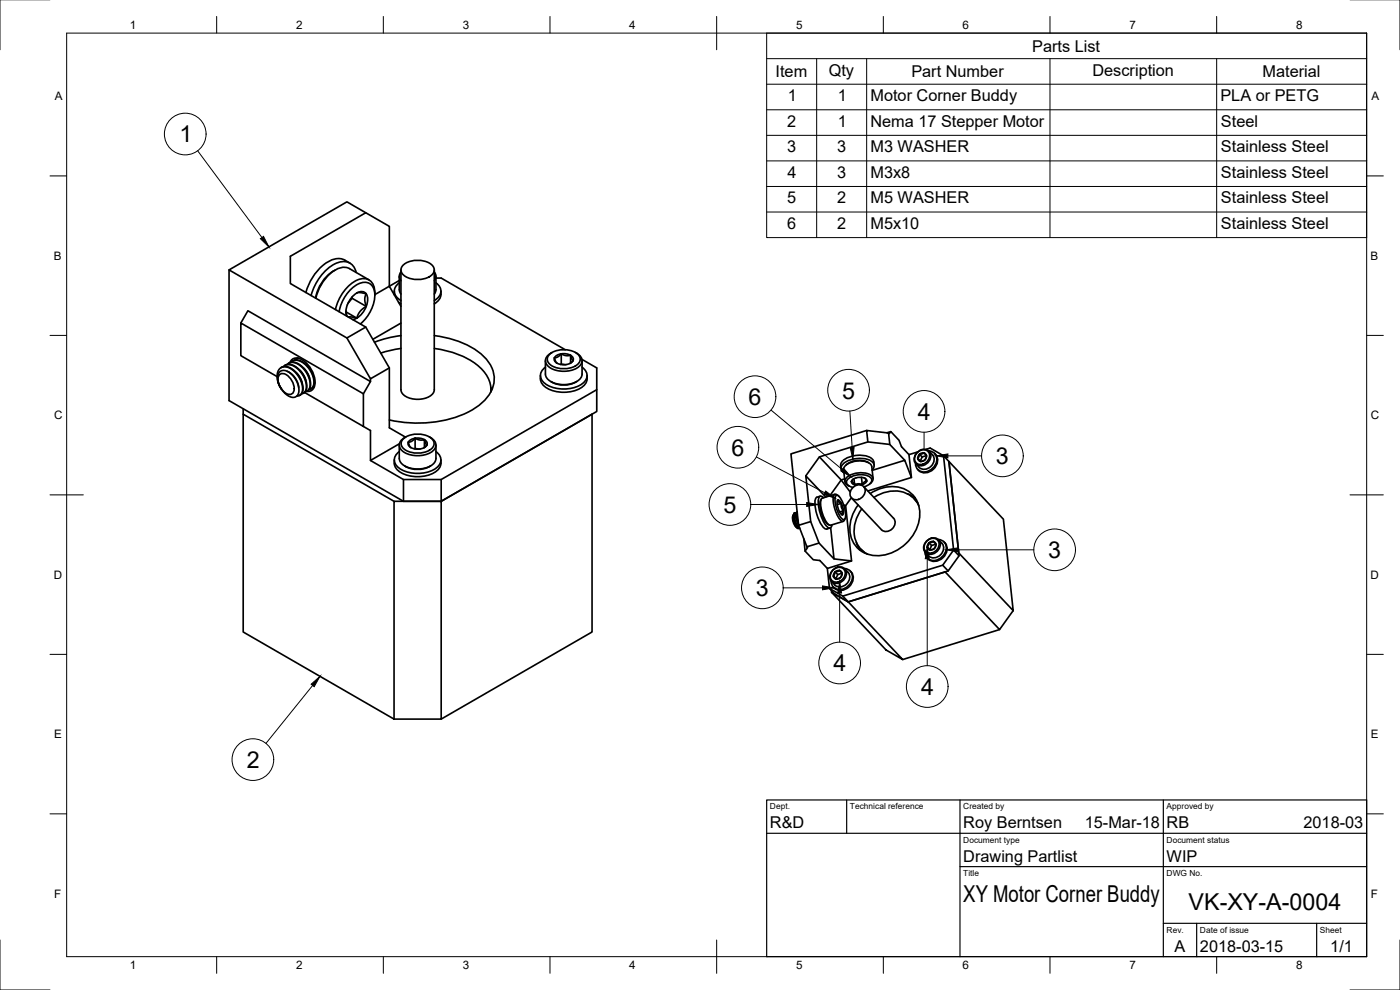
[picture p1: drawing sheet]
<svg xmlns="http://www.w3.org/2000/svg" width="420mm" height="297mm" viewBox="0 0 420 297" stroke-linecap="round" stroke-linejoin="round" font-family="sans-serif">
<!-- layer: Visible -->
<g fill="none" stroke="#000" stroke-width=".5">
<path d="M105 78.9a5.8 5.8 0 0 0-8.1 .7 16.5 16.5 0 0 0-5.1 8.2M109.8 63.8l-5.7-3.2-35.4 20.4 35.4 20.4 5.7-3.3M121.2 79.4a7.1 7.1 0 0 1 8.8 .5 2.1 2.1 0 0 1-1.1 3.1 7.2 7.2 0 0 1-8.2-.9 1.89 1.89 0 0 1 .5-2.7zM68.7 81v39.2l52.4 30.2h11.3l46.7-26.9v-6.6M72.3 96.9l2.1-3.7 36.8 21.3-2.1 3.6M100.6 81a11.9 11.9 0 0 0-5.9 8.4M101.8 93.5a11.5 11.5 0 0 1 6.5-8.6 3.1 3.1 0 0 1 4.2 3.3 11.9 11.9 0 0 1-4.4 9M103.8 93.3l.3 1.6M103.8 93.6l3.3 1.9M105.7 89.1v.4l-1.3 1.5M105.7 89.5l4.2 2.4M106.9 81.8a4.1 4.1 0 0 0-6.5-2.6 15.4 15.4 0 0 0-7 9.5"/>
<path d="M107.1 87.9l.8-.1 1.4 .2a.41 .41 0 0 1 .6 .2 .41 .41 0 0 1-.3 .6l-.1 1.3 .4 1.8-1.8 1.5-1 2.1-2.6-.4M107.1 87.9a6.7 6.7 0 0 0-3.1 6.9M107.1 87.9a2.04 2.04 0 0 1 2.4-.1 2.04 2.04 0 0 1 .8 2.3l-.4 1.8M107.1 95.5l-1.2 .4M109.9 91.9l-1.4 2.4-1.4 1.2M110.7 84l-5.8-3.4a5.2 5.2 0 0 0-5.8 1.5 14.1 14.1 0 0 0-4.3 7.4M112.5 88.6a4.1 4.1 0 0 0-2.8-5 8 8 0 0 0-6.9 4.3l-1.5 2.9-.6 2.1M112.5 88.4l4.3-2.5 3.5 6M118.3 87.4v1.1M119.6 90.7l.7 .5M119.8 82.9l.1 4.3 .4 1M119.8 84.2l-3 1.7v-18l-7-4.1-22.7 13.1v8.2l22.7 13 7 12.3v18l4.9 2.8"/>
<path d="M119.8 84.9a2.92 2.92 0 0 0-1.5 2.8 2.92 2.92 0 0 0 2 2.5M120.3 81v35.9a3.4 3.4 0 0 0 3.1 2.7 6.7 6.7 0 0 0 6.5-1.6l.4-1.1v-35.9M120.3 96.9l-8.4 4.9M120.3 81.6l-.5 1.3 .5 1.3M130.3 81.6l.5 1.3-.5 1.3M130.8 82.9v4.3l-.5 1M130.8 83.4h1.6l37.2 21.5M130.8 84.9a2.92 2.92 0 0 1 1.5 2.8 2.92 2.92 0 0 1-2 2.5M132.3 87.4a3.5 3.5 0 0 1-2 3.8M83.2 113l-10.9-6.3v-9.8l36.8 21.2v9.9l-17.7-10.2M83.4 114.7l-.2-2.6 .4-1 .5-.6 .8-.4h.9l2 .9 1.9 2.1 1 2.7 .1 1.2-.3 1-.6 .7-.8 .1M83.9 111.6l1.2-.5 1.7 .6 1.5 1.6 1.1 2.1 .3 2-.6 1.4-.6 .4h-.7l-1.7-.7a7.6 7.6 0 0 1-2.7-3.8l1.1 2.1a5.3 5.3 0 0 1-1.1-4z"/>
<path d="M84 112.3a2.25 2.25 0 0 1 2.9 1 3.9 3.9 0 0 1 .9 4.8 2.25 2.25 0 0 1-3-1 3.9 3.9 0 0 1-.8-4.8zM84.3 110.3l1.2-.3 1.4 .3 1.4 .9 1.3 1.5 1 1.9 .4 1.8-.3 1.4-.8 .8M85 110l1.2-.6 1.4 .2 1.6 1 1.5 1.6 1 2.1 .2 1.8-.3 1.4-1.1 .7M85.5 109.7l1.2-.4 1.4 .3 1.4 1 1.3 1.5 .9 1.8 .4 1.8-.3 1.5-.8 .8M86.2 109.4l1.1-.6 1.4 .1 1.7 1 1.4 1.7 .9 1.9 .4 2-.4 1.4-1.1 .6M86.2 111.4l1.2 .7 1.2 1.3 .7 1.5 .4 1.4M86.6 109l1.2-.4 1.4 .4 1.5 1.1 1.2 1.3 .9 1.7 .4 1.9-.2 1.5-.8 .8M87 108.8a2.44 2.44 0 0 1 4.1-.6 7.8 7.8 0 0 1 3.2 8 1.99 1.99 0 0 1-2.3 1.2M87.3 108.7l1.1-.6 1.5 .2 1.6 1 1.4 1.6 1 2.1 .3 1.8-.4 1.4-1 .7M87.7 108.3l1.2-.3 1.4 .3 1.5 1 1.2 1.5 .9 1.7 .4 1.9-.2 1.4-.8 .9M88.9 111.8l1.1 1.4 .7 1.6M89.4 107.4l-.5 .3"/>
<path d="M89.5 107.5l-1.1 .6M90 111.1l1.1 1.5 .7 1.6M91.1 110.5l1.2 1.5 .6 1.5M92.3 109.8l1.1 1.5 .7 1.6M94.3 116.1l-.4 .1M104.1 101.4l7.1 12.3 5.6-3.3M111.2 113.7v.8M120.3 100.7l-3.7 .7-4.2 1.3M120.3 104.5l-6 1.4M130.3 104.5a23.9 23.9 0 0 1 14.6 6.6 8.5 8.5 0 0 1 2.4 6.5M130.3 100.7a24.1 24.1 0 0 1 16.1 7.6 8.5 8.5 0 0 1-1 11.8 27.8 27.8 0 0 1-18.6 6.8l-5-.1-5-.8M147.3 116.3l.3 .6"/>
<path d="M147.3 116.9v.6M162.2 112.7a4.2 4.2 0 0 0 3.8 4.5 9.9 9.9 0 0 0 9.4-1.7 3.3 3.3 0 0 0 .8-2.8M163.7 108.2v4a4.3 4.3 0 0 0 4.5 3.2 6.7 6.7 0 0 0 6.1-2.1l.4-1.1v-4M163.7 110.2a2.82 2.82 0 0 0-.1 4.9 10.2 10.2 0 0 0 11.8-.5 2.74 2.74 0 0 0-.7-4.4M165.1 106.2a7 7 0 0 1 8.7 .5 2.08 2.08 0 0 1-1.1 3.1 7.1 7.1 0 0 1-8.1-.9 1.87 1.87 0 0 1 .5-2.7zM165.3 114.5a7.7 7.7 0 0 0 7.8 0M165.7 105.8a2.47 2.47 0 0 0-2 2.2 2.47 2.47 0 0 0 1.6 2.5 7.9 7.9 0 0 0 9-1.1 2.44 2.44 0 0 0-1.6-3.6M166.4 107.3l.7 1.7M166.4 107.3a1.22 1.22 0 0 0 .7 1.7M168.2 109.4h1.5M168.4 106.2l-1 .9-1 .2M168.4 106.2l1.9 .5a.82 .82 0 0 1 .9 .1 .82 .82 0 0 1 .4 .8l.1 .4a.36 .36 0 0 1 .2 .4 .36 .36 0 0 1-.3 .2l-.5 .4"/>
<path d="M168.4 106.2v3M168.4 106.2l-1.5 .5-.5 .6M168.4 106.2h1.5l1.3 .4M171.2 106.6a1.29 1.29 0 0 1 .9 1.3 1.29 1.29 0 0 1-1.1 1.2 4.6 4.6 0 0 1-3.9-.1M171.2 106.6v2.3M174.6 107.8l4.5 2.6v6.5l-46.7 27h-11.3l-9.9-5.7M73 122.6v1.7M109.1 128l2.1 1.2v9l8.7-5.1M118.3 138a4.2 4.2 0 0 0 3.8 4.6 9.9 9.9 0 0 0 9.5-1.8 3.3 3.3 0 0 0 .7-2.8M119.8 133.5v4a4.3 4.3 0 0 0 4.5 3.2 6.7 6.7 0 0 0 6.2-2l.3-1.2v-4M119.8 135.5a2.82 2.82 0 0 0 0 5 10.2 10.2 0 0 0 11.7-.6 2.74 2.74 0 0 0-.7-4.4M121.2 131.5a7 7 0 0 1 8.7 .5 2.08 2.08 0 0 1-1.1 3.1 7.1 7.1 0 0 1-8.1-.9 1.87 1.87 0 0 1 .5-2.7z"/>
<path d="M121.4 139.8a7.7 7.7 0 0 0 7.8 0M121.8 131.1a2.47 2.47 0 0 0-1.9 2.2 2.47 2.47 0 0 0 1.5 2.5 7.9 7.9 0 0 0 9-1.1 2.44 2.44 0 0 0-1.6-3.6M122.5 132.7l.8 1.6M122.5 132.7a1.22 1.22 0 0 0 .8 1.6M124.4 134.7h1.4M124.6 131.5l-1 .9-1.1 .3M124.6 131.5l1.9 .6a.82 .82 0 0 1 .9 0 .82 .82 0 0 1 .3 .8l.2 .4a.36 .36 0 0 1 .2 .4 .36 .36 0 0 1-.4 .3l-.5 .4M124.6 131.5v3.1M127.4 131.9v2.4M127.4 131.9a4 4 0 0 0-4.9 .8M127.4 131.9a1.29 1.29 0 0 1 .8 1.3 1.29 1.29 0 0 1-1 1.2 4.6 4.6 0 0 1-3.9-.1M245.9 137.1l14.6-4.5 6.5 .7 4.5 4.8"/>
<path d="M260.1 129.2l-22.7 7 2.3 21.4 3.6-1.1M260.5 132.6l-.4-3.4 6.6 .7 .3 3.4M260.7 138.8a6.2 6.2 0 0 0-6.8 .8M262.3 139.6a2.58 2.58 0 0 0-2.5-2.8 7.9 7.9 0 0 0-7.2 1.9l-.3 .5 .1 1.4M266.2 129.9l1.2-.4 2.4 2.6 .8 1.9 2.2 2.4 2.6-.8M267.4 129.5l-.5 .6-.2-.2M272.8 136.4l.7 6.9M275.1 135.9a2.31 2.31 0 0 1 2.3-1.1 2.31 2.31 0 0 1 1.9 1.7 2.85 2.85 0 0 1-1.4 2.8 2.85 2.85 0 0 1-3.2-.3 2.51 2.51 0 0 1 .4-3.1zM275.2 135.9a2.03 2.03 0 0 1 2.3-1 2.03 2.03 0 0 1 1.5 2.1 2.6 2.6 0 0 1-4.1 1.8 2.23 2.23 0 0 1 .3-2.9zM275.4 137.6l.8 .8M276 136.3l.7 .8M276 136.3l-.5 .6-.1 .7"/>
<path d="M277.3 135.9l-1.3 .4M277.3 135.9l.8 .9-.6 1.2-1.3 .4-.5-.5a.84 .84 0 0 1 .2-1.2l.1-.4M277.3 135.9h-.7l-.6 .4M277.3 135.9a1.36 1.36 0 0 1 .3 2.1 1.36 1.36 0 0 1-2.1-.1l-.1-.3M277.8 134.8l1.4-.4 4 2.3 3 28.3-3.3 4.6-30 9.3-4-2.3-.6-6M278 136.7l-1.3 .4-.5 1.3M278.8 135.3a2.75 2.75 0 0 1 2.4 2 2.75 2.75 0 0 1-1 2.9 2.97 2.97 0 0 1-2.9 1.5 2.97 2.97 0 0 1-2.5-2v-.6M278.9 135.4a2.87 2.87 0 0 1 .5 4.5 2.87 2.87 0 0 1-4.5-.7M280.5 136.1a3.6 3.6 0 0 1 .5 3.7 3.6 3.6 0 0 1-3.2 2.1 2.63 2.63 0 0 1-2.4-1M283.2 136.7l1.6 1.8 3 28.3M118.3 150.4h14.1v65.4h-14.1zM118.3 150.4l-45.3-26.1v65.3l45.3 26.2"/>
<path d="M121.1 143.9v6.5M132.4 143.9v6.5l45.3-26.1v65.3l-45.3 26.2M238 154.7a3.9 3.9 0 0 0 .8 3.3M238.2 154.4l-.3 .8 .5 1.9 .8 1.3 .4 .2 .3-.1M238.2 154.3l.2 2 1.1 1.8-.6-.5-.5-1.1-.3-1.3 .1-.7M238.5 153.9l-.3 .6 .3 1.6 .7 1.6 .8 .8M238.8 158l.4 .4M238.9 154.3v1.2l.7 1.8M238.9 154.1l-.3-.3-.2 .2v1.5l.7 1.9 .9 1M239 154v1.4l.6 1.7M239.5 156.5l-.4-1.8 .1-1.1-.2 .4v.7l.6 2.1M239.7 157.6l2.5 6.5 3.6-1.2"/>
<path d="M241.8 142.8l4.1-5.7 6.6 6.9M246.2 148.9l-1 .3a3.3 3.3 0 0 0-.5 3.3 9.8 9.8 0 0 0 3.1 6.2l1.3-.3M246.4 149.8a7.6 7.6 0 0 0 1.3 6.8l1.1 .9M247.2 149.3l-.4-.3-.7-.1a3.9 3.9 0 0 0-.3 3.5 10.3 10.3 0 0 0 2.9 6l.6-.1 .4-.8M247.8 149.1l-6-6.3 1.5 13.7 2.5 6.4 4.5 4.8M250.5 148.3l-3.7 1.2a3.5 3.5 0 0 0-.3 3.5l1.3 3.4a1.78 1.78 0 0 0 1.5 1.2l3.8-1.2M250.8 148.8l.3-.2a5.7 5.7 0 0 1 2.6 4.6l.1 .7a1.79 1.79 0 0 1-.5 2 5.7 5.7 0 0 1-2.6-4.6l-.1-1.5zM251.5 148.7l-.8-.4a1.04 1.04 0 0 0-.7 1.3 10.1 10.1 0 0 0 2.6 6.8h.6l.4-.8M251.5 150l.5 .3 .5 .7M251.5 150a3.5 3.5 0 0 0 .4 3.5l.5 .7 .4 .3a3.5 3.5 0 0 0-.3-3.5M251.5 150l.3 .6 .7 .4M251.5 150l-.2 .4"/>
<path d="M252.5 144l-3.5 4.8M252.5 144l2.7 3.6M252.5 151l.2 1.7a.82 .82 0 0 1 0 1.2l.1 .6-.3-.2M252.5 151l-1.2 .4M253.1 153.2l-1.1 .4M253.2 140.9l.4 3.6M253.2 140.9a3.8 3.8 0 0 1 4-2.6 3.8 3.8 0 0 1 4.4 1.7l.4 3.6M253.2 151.5l.6 .2 1.8 16.6-5.3-.6-1-9.4M253.5 143.7l-1 .3M255.5 149.3l-1.7 2.4M255.5 144.5l.5 .2 .5 .8M255.5 144.5a1.42 1.42 0 0 0 1.6 1.1"/>
<path d="M255.5 144.5a3.1 3.1 0 0 1 4.6-.5l-.3 .8-1 .6M255.8 146.5a2.13 2.13 0 0 1 2.1-1 2.13 2.13 0 0 1 1.8 1.5 2.65 2.65 0 0 1-1.4 2.5 2.65 2.65 0 0 1-2.8-.1 2.25 2.25 0 0 1 .3-2.9zM256 143.8l-.5 .7M258.5 143.2l.3 2.2-1.2-.2-1.1 .3-.2-1.9M258.6 152.7a9.5 9.5 0 0 0-.2 12.1l2 1.5M258.8 145.4l-.5 .1M259.2 146l9 9.5a2.56 2.56 0 0 1-.5 3.2 2.56 2.56 0 0 1-3.2 .2l-8.9-9.5M259.3 146.1a2.36 2.36 0 0 0 2.3-2.3 4.3 4.3 0 0 0-5-1.2l-1.3 .5a1.48 1.48 0 0 0-1.3 1.5 1.48 1.48 0 0 0 1.3 1.4l.7 .2M259.5 143.4l.4 .5a.38 .38 0 0 1 .1 .5 .38 .38 0 0 1-.5 .1l-.7 .9M261 145.2a1.59 1.59 0 0 0 1-1.8 1.59 1.59 0 0 0-1.5-1.3 6.8 6.8 0 0 0-6.7 1.5 1.5 1.5 0 0 0 1.1 2.3M261.2 148.1a10 10 0 0 1 12.7 .3 9.9 9.9 0 0 1-.3 12.7 12.3 12.3 0 0 1-13.8 5 8.4 8.4 0 0 1-4.1-11.2l1.8-3.4M261.7 141a1.63 1.63 0 0 0-.5-2.9 8.1 8.1 0 0 0-8.4 1.4 1.52 1.52 0 0 0 .5 2.4"/>
<path d="M261.8 141.1l9.7-3 2 5.2-13.1 4M262.3 149.2a9.5 9.5 0 0 1 12.1 .5l1.3 2.1M272.4 148.2l2.3 1.2M274.4 149.7l1 1.1M241.2 161.6l.4 3.8 2.5 2.5 1.9 .3 2.3 2.4 7.3-2.3M242.2 164.1l.2 .2-.8 1.1M249.5 177.2l.1 .5M249.6 177.7l5 2.9 16.3 17.3-5-2.9zM249.8 171.2a2.31 2.31 0 0 1 2.3-1.2 2.31 2.31 0 0 1 1.9 1.8 2.85 2.85 0 0 1-1.5 2.8 2.85 2.85 0 0 1-3.1-.3 2.51 2.51 0 0 1 .4-3.1zM249.8 171.2a2.03 2.03 0 0 1 2.4-1 2.03 2.03 0 0 1 1.5 2.1 2.6 2.6 0 0 1-4.1 1.8 2.23 2.23 0 0 1 .2-2.9zM250.1 172.9l.8 .8M250.6 171.6l.8 .8"/>
<path d="M250.6 171.6a1.19 1.19 0 0 0-.5 1.1 1.19 1.19 0 0 0 .8 1M252 171.2l-1.4 .4M252 171.2l.7 .8-.5 1.2-1.3 .5-.5-.6a.84 .84 0 0 1 .2-1.1v-.4M252 171.2h-.7l-.7 .4M252 171.2a1.39 1.39 0 0 1 .5 1.7 1.39 1.39 0 0 1-1.6 .8M252.7 172l-1.3 .4-.5 1.3M252.9 178.9l1.7 1.7 29-9 16.4 17.3 4.1-5.7-3-27.4-16.3-17.3 2.9 27.4 16.4 17.3M253.4 170.6a2.75 2.75 0 0 1 2.4 2 2.75 2.75 0 0 1-1 2.9 2.97 2.97 0 0 1-2.8 1.4 2.97 2.97 0 0 1-2.5-1.9l-.1-.6M253.5 170.7a2.87 2.87 0 0 1 .5 4.5 2.87 2.87 0 0 1-4.5-.7M255.2 171.3l.2 .3M255.4 171.6a3.7 3.7 0 0 1 0 3.9 3.7 3.7 0 0 1-3.5 1.6l-1.1-.3-.7-.7M257 162.7l1.1 2.4"/>
<path d="M258.4 164.8l1 1.1M277.9 162.5a2.31 2.31 0 0 1 2.4-1.2 2.31 2.31 0 0 1 1.9 1.8 2.85 2.85 0 0 1-1.5 2.8 2.85 2.85 0 0 1-3.1-.3 2.51 2.51 0 0 1 .3-3.1zM278 162.5a2.03 2.03 0 0 1 2.3-1 2.03 2.03 0 0 1 1.5 2 2.6 2.6 0 0 1-4 1.9 2.23 2.23 0 0 1 .2-2.9zM278.3 164.1l.7 .9M278.3 164.1l.2 .6 .5 .3M278.8 162.9l.8 .8M278.8 162.9l-.4 .6-.1 .6M280.1 162.5h-.6l-.7 .4M280.1 162.5a1.39 1.39 0 0 1 .6 1.7 1.39 1.39 0 0 1-1.7 .8M280.1 162.5l-1.3 .4M280.1 162.5l.8 .8-.5 1.3-1.4 .4-.5-.6a.84 .84 0 0 1 .2-1.1l.1-.4M280.9 163.3l-1.3 .4-.5 1.3"/>
<path d="M281.6 161.9a2.75 2.75 0 0 1 2.4 2 2.75 2.75 0 0 1-1 2.9 2.97 2.97 0 0 1-2.8 1.4 2.97 2.97 0 0 1-2.5-1.9l-.1-.7M281.7 162a2.87 2.87 0 0 1 .5 4.5 2.87 2.87 0 0 1-4.5-.8M283.4 162.6a3.6 3.6 0 0 1 .4 3.8 3.6 3.6 0 0 1-3.2 2 2.63 2.63 0 0 1-2.3-1M284.6 171.3l-30 9.3-4-2.3-1.7-1.7M286.2 165l1.6 1.8-3.2 4.5-1.7-1.7M300 188.9l-29.1 9"/>
</g>
<!-- layer: Border -->
<g fill="none" stroke="#000" stroke-width=".3">
<path d="M0 -.1v15M420.2 -.1v15M20 9.9h390.2v277.1h-390.2zM65 4.9v5M115 4.9v5M165.1 4.9v5M215.1 4.9v10M265.1 4.9v5M315.1 4.9v5M365.1 4.9v5M15 52.8h5M410.2 52.8h5"/>
<path d="M15 100.6h5M410.2 100.6h5M15 148.5h10M405.2 148.5h10M15 196.3h5M410.2 196.3h5M15 244.2h5M410.2 244.2h5M0 282v15h15M65 287v5M115 287v5M165.1 287v5"/>
<path d="M215.1 282v10M265.1 287v5M315.1 287v5M365.1 287v5M420.2 282v15h-15"/>
</g>
<!-- layer: TitleBlock -->
<path d="M230.1 240h180.1v47h-180.1zM230.1 250h180.1M254.1 240v10M288.1 240v47M349.1 240v47M288.1 260h122.1M349.1 277h61.1M359.1 277v10M395.1 277v10" fill="none" stroke="#000" stroke-width=".35"/>
<!-- layer: BOM -->
<g fill="none" stroke="#000" stroke-width=".3">
<path d="M230.1 9.9h180.1v61.4h-180.1zM230.1 17.6h180.1M245.1 17.6v53.7M260.1 17.6v53.7M315.1 17.6v53.7M365.1 17.6v53.7M230.1 25.3h180.1M230.1 32.9h180.1M59.3 45.2l19.3 26.1M230.1 40.6h180.1M230.1 48.3h180.1M230.1 55.9h180.1"/>
<path d="M230.1 63.6h180.1M227 137.1l20.5 10.8M231.4 123l21.3 17.8M255.1 123.3l.6 11M277.3 129.7v5.2M284.5 136.8h10.1M225.3 151.4h16.8M235 176.4h11.9M252 177.9v14.8M278.3 167.6v32.1M287.4 165h22.9M93.8 205.7l-14 17.3"/>
<circle cx="55.6" cy="40.2" r="6.3"/>
<circle cx="226.6" cy="119" r="6.3"/>
<circle cx="254.7" cy="117.1" r="6.3"/>
<circle cx="221.5" cy="134.2" r="6.3"/>
<circle cx="277.3" cy="123.4" r="6.3"/>
<circle cx="300.8" cy="136.8" r="6.3"/>
<circle cx="219.1" cy="151.4" r="6.3"/>
<circle cx="228.8" cy="176.4" r="6.3"/>
<circle cx="316.5" cy="165" r="6.3"/>
<circle cx="252" cy="198.9" r="6.3"/>
<circle cx="278.3" cy="206" r="6.3"/>
<circle cx="75.9" cy="227.9" r="6.3"/>
</g>
<path d="M78.1 71.6l1-.7 1.6 3.2zM255.2 134.3l1.1-.1-.3 3.6zM281 136.8l3.5-.6v1.2zM242.1 150.8l3.5 .6-3.5 .6zM247.8 147.3l2.8 2.2-3.4-1.1zM253.1 140.4l2.3 2.7-3.1-1.8zM246.9 175.8l3.5 .6-3.5 .6zM252 174.4l.6 3.5h-1.2zM278.3 164.1l.6 3.5h-1.2zM283.9 165l3.5-.6v1.2zM93.4 205.3l2.6-2.4-1.7 3.1z" fill="#000" stroke="#000" stroke-width=".3"/>
<g font-size="7">
<text x="53.9" y="42.7">1</text>
<text x="252.7" y="119.6">5</text>
<text x="224.7" y="121.5">6</text>
<text x="275.5" y="125.9">4</text>
<text x="219.5" y="136.7">6</text>
<text x="298.9" y="139.3">3</text>
<text x="217.1" y="153.9">5</text>
<text x="314.6" y="167.5">3</text>
<text x="226.9" y="178.9">3</text>
<text x="250.2" y="201.4">4</text>
<text x="276.5" y="208.5">4</text>
<text x="74" y="230.4">2</text>
<text x="289.1" y="270.5">XY Motor Corner Buddy</text>
<text x="356.7" y="272.9">VK-XY-A-0004</text>
</g>
<g font-size="4.9">
<text x="309.8" y="15.5">Parts List</text>
<text x="232.8" y="23.2">Item</text>
<text x="248.7" y="22.7">Qty</text>
<text x="273.5" y="23.2">Part Number</text>
<text x="327.9" y="22.7">Description</text>
<text x="378.9" y="23.2">Material</text>
<text x="236.4" y="30.3">1</text>
<text x="251.4" y="30.3">1</text>
<text x="261.2" y="30.3">Motor Corner Buddy</text>
<text x="366.3" y="30.3">PLA or PETG</text>
<text x="236.3" y="38">2</text>
<text x="251.4" y="38">1</text>
<text x="261.2" y="38">Nema 17 Stepper Motor</text>
<text x="366.4" y="38">Steel</text>
<text x="236.2" y="45.6">3</text>
<text x="251.2" y="45.6">3</text>
<text x="261.2" y="45.7">M3 WASHER</text>
<text x="366.4" y="45.7">Stainless Steel</text>
<text x="236.3" y="53.3">4</text>
<text x="251.2" y="53.3">3</text>
<text x="261.2" y="53.3">M3x8</text>
<text x="366.4" y="53.3">Stainless Steel</text>
<text x="236.2" y="61">5</text>
<text x="251.3" y="61">2</text>
<text x="261.2" y="61">M5 WASHER</text>
<text x="366.4" y="61">Stainless Steel</text>
<text x="236.2" y="68.6">6</text>
<text x="251.3" y="68.6">2</text>
<text x="261.2" y="68.6">M5x10</text>
<text x="366.4" y="68.7">Stainless Steel</text>
<text x="231.1" y="248.5">R&amp;D</text>
<text x="289.1" y="248.5">Roy Berntsen</text>
<text x="325.6" y="248.5">15-Mar-18</text>
<text x="350.1" y="248.5">RB</text>
<text x="391.2" y="248.5">2018-03</text>
<text x="289.1" y="258.5">Drawing Partlist</text>
<text x="350.1" y="258.5">WIP</text>
<text x="352.5" y="285.7">A</text>
<text x="360.1" y="285.5">2018-03-15</text>
<text x="399.3" y="285.7">1/1</text>
</g>
<g font-size="3.5">
<text x="39" y="8.7">1</text>
<text x="88.8" y="8.7">2</text>
<text x="138.9" y="8.7">3</text>
<text x="188.8" y="8.7">4</text>
<text x="238.9" y="8.7">5</text>
<text x="288.9" y="8.7">6</text>
<text x="338.9" y="8.7">7</text>
<text x="389" y="8.7">8</text>
<text x="16.4" y="30.1">A</text>
<text x="411.6" y="30.1">A</text>
<text x="16.2" y="78">B</text>
<text x="411.3" y="78">B</text>
<text x="16.3" y="125.8">C</text>
<text x="411.4" y="125.8">C</text>
<text x="16.2" y="173.7">D</text>
<text x="411.3" y="173.7">D</text>
<text x="16.3" y="221.5">E</text>
<text x="411.4" y="221.5">E</text>
<text x="16.3" y="269.4">F</text>
<text x="411.4" y="269.4">F</text>
<text x="39" y="290.8">1</text>
<text x="88.8" y="290.8">2</text>
<text x="138.9" y="290.8">3</text>
<text x="188.8" y="290.8">4</text>
<text x="238.9" y="290.8">5</text>
<text x="288.9" y="290.8">6</text>
<text x="338.9" y="290.8">7</text>
<text x="389" y="290.8">8</text>
</g>
<g font-size="2.5">
<text x="231.1" y="242.8">Dept.</text>
<text x="255.1" y="242.8">Technical reference</text>
<text x="289.1" y="242.8">Created by</text>
<text x="350.1" y="242.8">Approved by</text>
<text x="289.1" y="252.8">Document type</text>
<text x="350.1" y="252.8">Document status</text>
<text x="289.1" y="262.8">Title</text>
<text x="350.1" y="262.8">DWG No.</text>
<text x="350.1" y="279.8">Rev.</text>
<text x="360.1" y="279.8">Date of issue</text>
<text x="396.1" y="279.8">Sheet</text>
</g>
</svg>
